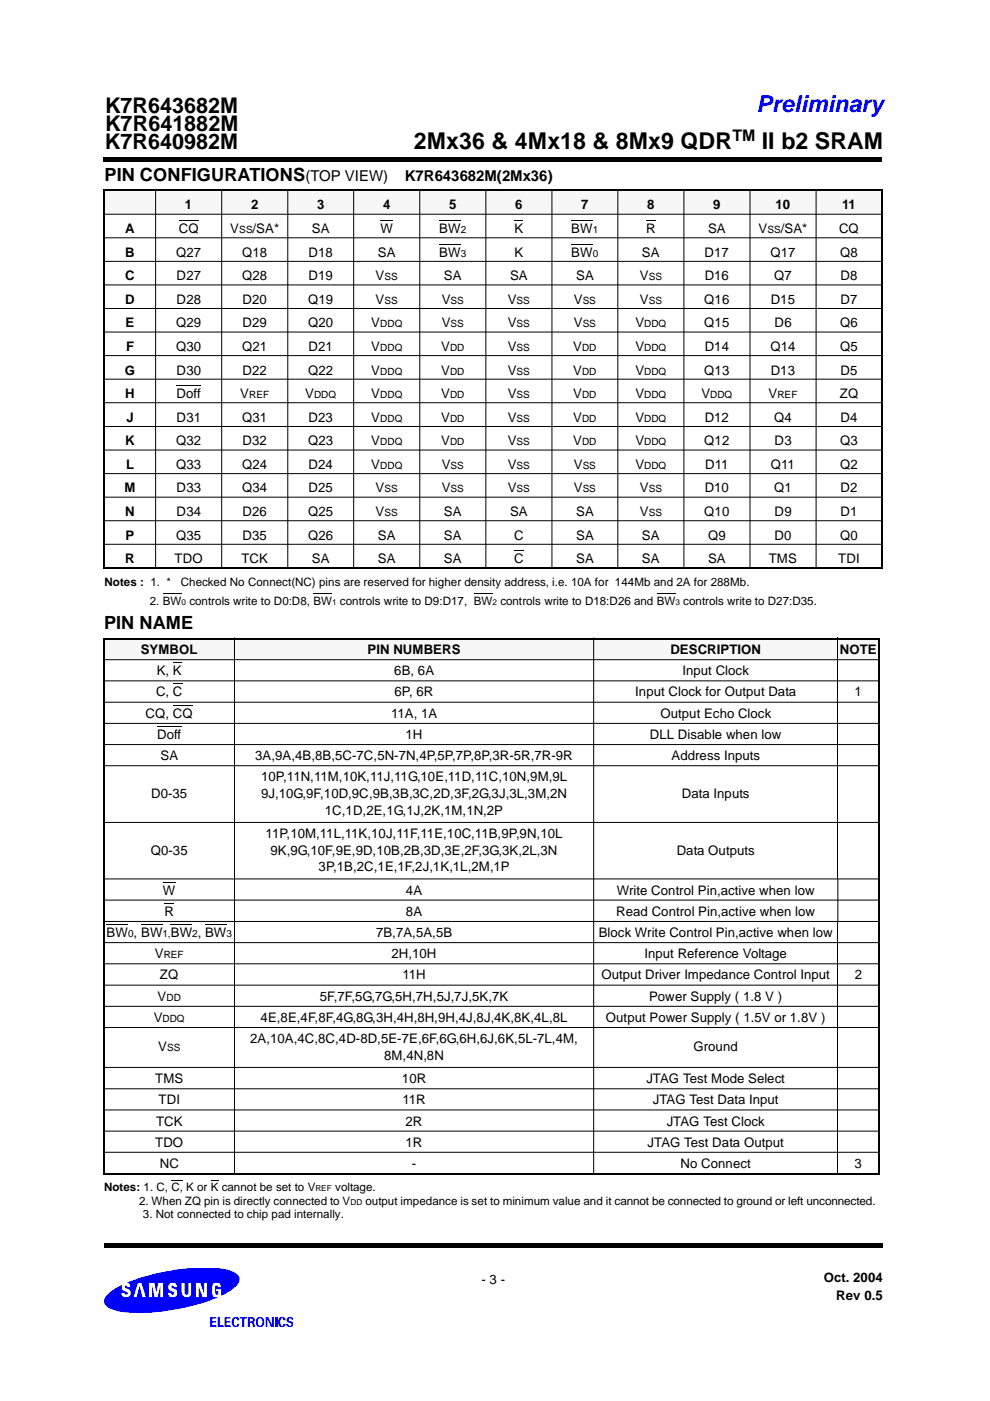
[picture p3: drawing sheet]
<svg xmlns="http://www.w3.org/2000/svg" width="210mm" height="297mm" viewBox="0 0 210 297" stroke-linecap="round" stroke-linejoin="round" font-family="sans-serif">
<g fill="none" stroke="#fff" stroke-width=".21">
<path d="M22 19.4v2.8M187 19.4v2.8M22 25.8v5.6M22.1 36.9h2.8M24.8 34.1h-2.8v229.4h2.8M26.9 36.8v2.8M28.4 34.1h5.6M28.4 36.9h5.6M37.1 36.8v2.8M37.5 34.1h5.7M37.6 36.9h5.6M46.7 34.1h5.6"/>
<path d="M46.8 36.9h5.5M55.9 34.1h5.6M55.9 36.9h5.6M65 34.1h5.7M65 36.9h5.6M74.2 34.1h5.6M74.2 36.9h5.6M83.4 34.1h5.6M83.4 36.9h5.6M92.5 34.1h5.6M92.5 36.9h5.6M101.1 34.4v2.8"/>
<path d="M101.7 36.9h5.5M101.7 34.1h5.6M104.5 34.4v2.8M107.8 34.4v2.8M110.8 36.9h5.6M110.8 34.1h5.7M120 36.9h5.6M120 34.1h5.7M129.1 36.9h5.6M129.2 34.1h5.6M138.3 36.9h5.6M138.4 34.1h5.6"/>
<path d="M147.4 36.9h5.6M147.5 34.1h5.6M156.6 36.9h5.6M156.7 34.1h5.6M165.7 36.9h5.6M165.8 34.1h5.7M174.9 36.9h5.6M175 34.1h5.7M184 36.9h2.9M184.2 34.1h2.8v94.6M187 25.8v5.7M26.9 43.3v5.6"/>
<path d="M26.9 52.6v5.7M37.1 43.3v5.6M37.1 52.6v5.7M101.1 40.7v5.6M101.1 49.9v5.6M101.1 59.1v5.5M104.5 40.7v5.6M104.5 49.9v5.6M104.5 59.1v5.5M107.8 40.7v5.6M107.8 49.9v5.6M107.8 59.1v5.5"/>
<path d="M26.9 61.9v5.7M26.9 71.2v5.7M37.1 61.9v5.7M37.1 71.2v5.7M101.1 68.2v5.6M101.1 77.4v5.6M104.5 68.2v5.6M104.5 77.4v5.6M107.8 68.2v5.6M107.8 77.4v5.6M26.9 80.5v5.7M26.9 89.8v5.7"/>
<path d="M26.9 99.1v5.7M37.1 80.5v5.7M37.1 89.8v5.7M37.1 99.1v5.7M101.1 86.5v5.7M101.1 95.7v5.6M104.5 86.5v5.7M104.5 95.7v5.6M107.8 86.5v5.7M107.8 95.7v5.6M26.9 108.4v5.7M26.9 117.7v5.7"/>
<path d="M37.1 108.4v5.7M37.1 117.7v5.7M101.1 104.9v5.6M101.1 114v5.6M104.5 104.9v5.6M104.5 114v5.6M107.8 104.9v5.6M107.8 114v5.6M26.9 127v5.7M26.9 136.4v5.6M37.1 127v5.7M37.1 136.4v5.6"/>
<path d="M101.1 123.2v5.6M101.1 132.4v5.6M104.5 123.2v5.6M104.5 132.4v5.6M107.8 123.2v5.6M107.8 132.4v5.6M187 128.9v9M187 138.3v8.7M26.9 145.6v5.7M26.9 154.9v5.8M37.1 145.6v5.7M37.1 154.9v5.8"/>
<path d="M101.1 141.5v5.6M101.1 150.7v5.6M101.1 159.9v5.5M104.5 141.5v5.6M104.5 150.7v5.6M104.5 159.9v5.5M107.8 141.5v5.6M107.8 150.7v5.6M107.8 159.9v5.5M187 147.7v8.5M187 157.1v8.3M26.9 164.3v5.7"/>
<path d="M26.9 173.6v5.7M37.1 164.3v5.7M37.1 173.6v5.7M101.1 169v5.6M101.1 178.2v5.6M104.5 169v5.6M104.5 178.2v5.6M107.8 169v5.6M107.8 178.2v5.6M187 166.5v8.1M187 175.8v7.9M26.9 182.9v5.7"/>
<path d="M26.9 192.2v5.7M37.1 182.9v5.7M37.1 192.2v5.7M101.1 187.3v5.7M101.1 196.5v5.6M104.5 187.3v5.7M104.5 196.5v5.6M107.8 187.3v5.7M107.8 196.5v5.6M187 185.2v7.7M187 194.6v7.5M26.9 201.5v5.7"/>
<path d="M26.9 210.8v5.7M37.1 201.5v5.7M37.1 210.8v5.7M101.1 205.7v5.6M101.1 214.8v5.6M104.5 205.7v5.6M104.5 214.8v5.6M107.8 205.7v5.6M107.8 214.8v5.6M187 204v7.3M187 213.3v7.1M26.9 220.1v5.7"/>
<path d="M26.9 229.4v5.7M26.9 238.7v5.7M37.1 220.1v5.7M37.1 229.4v5.7M37.1 238.7v5.7M101.1 224v5.6M101.1 233.2v5.6M104.5 224v5.6M104.5 233.2v5.6M107.8 224v5.6M107.8 233.2v5.6M187 222.7v6.9"/>
<path d="M187 232.1v6.7M26.9 248v5.7M26.9 257.3v2.8M37.1 248v5.7M37.1 257.3v2.8M101.1 242.3v5.6M101.1 251.5v5.6M104.5 242.3v5.6M104.5 251.5v5.6M107.8 242.3v5.6M107.8 251.5v5.6M187 241.4v6.6"/>
<path d="M187 250.8v6.3M22 265.8v5.6M22 275v5.7M22 260.5h2.8M28.4 263.5h5.6M28.4 260.5h5.6M37.5 263.5h5.7M37.6 260.5h5.6M46.7 263.5h5.6M46.7 260.5h5.6M55.9 263.5h5.6M55.9 260.5h5.6"/>
<path d="M65 263.5h5.7M65 260.5h5.6M74.2 263.5h5.6M74.2 260.5h5.6M83.4 263.5h5.6M83.4 260.5h5.6M92.5 263.5h5.6M92.6 260.5h5.5M101.1 260.6v2.8M101.7 263.5h5.6M101.7 260.5h5.6M104.5 260.6v2.8"/>
<path d="M107.8 260.6v2.8M110.8 263.5h5.7M110.9 260.5h5.6M120 263.5h5.7M120 260.5h5.6M129.2 263.5h5.6M129.2 260.5h5.6M138.4 263.5h5.6M138.4 260.5h5.5M147.5 263.5h5.6M147.5 260.5h5.6M156.7 263.5h5.6"/>
<path d="M156.7 260.5h5.6M165.8 263.5h5.7M165.8 260.5h5.7M175 263.5h5.7M175 260.5h5.6M184.2 263.5h2.8M184.2 260.5h2.8M187 260.2v5.7M187 269.6v5.7M187 278.9v2.9M22 284.2v2.9"/>
</g>
<path d="M22 33.3h.5v1.1h-.5zM22.5 33.3h164v1.1h-164zM186.5 33.3h.5v1.1h-.5zM22.1 263.4h.5v1.1h-.5zM22.6 263.4h164v1.1h-164zM186.6 263.4h.5v1.1h-.5z" fill="#000"/>
<path d="M22 268.9h40.1v12.4h-40.1z" fill="#fff"/>
<g fill="#00f">
<path d="M22.7 274.5a1.58 1.58 0 0 0 .2 2.7 16.1 16.1 0 0 0 8 1.1l4.1-.3a43.3 43.3 0 0 0 11.2-3h-.6a.74 .74 0 0 1-.6-.8v-1.3a.95 .95 0 0 1 .9-1 .95 .95 0 0 1 1 1h-.6a.34 .34 0 0 0-.3-.3 .34 .34 0 0 0-.4 .2l.1 1.6 .1 .1 .5-.1v-.7h-.5v-.4h1.1v1.4a7.4 7.4 0 0 0 3.8-3 1.76 1.76 0 0 0-1.7-2.2 10.4 10.4 0 0 0-4.6-.7 41.1 41.1 0 0 0-10 .9l-3.8 .9-3.8 1.4h.2a.71 .71 0 0 1 .6 .9h-.6l-.1-.3a.28 .28 0 0 0-.3 0 .28 .28 0 0 0-.1 .4l.2 .2a.97 .97 0 0 1 1 1 .97 .97 0 0 1-1 .9 .97 .97 0 0 1-.9-1h.6l.1 .3 .4 .1 .2-.1-.2-.5a1 1 0 0 1-1-.4 1 1 0 0 1 0-1.1l-2.1 1.2zM29.2 272h.8l.9 3h-.7l-.6-2.4-.6 2.4h-.7zM31.6 272h1.1l.4 2 .4-2h1.1v3h-.6v-2.5l-.6 2.5h-.6l-.6-2.5v2.5h-.6zM36 272.1a1.01 1.01 0 0 1 1.5 .8h-.6l-.2-.3a.26 .26 0 0 0-.3 0 .26 .26 0 0 0 0 .4l.2 .2a.98 .98 0 0 1 1 1.2 .98 .98 0 0 1-1.5 .6l-.3-.3-.2-.6h.6l.3 .4h.2l.2-.1v-.3l-.2-.2a1 1 0 0 1-1-.7 1 1 0 0 1 .3-1.1zM38.5 272h.6v2.2l.4 .3 .4-.2 .1-2.3h.6v1.9a1.04 1.04 0 0 1-1.1 1.2 1.04 1.04 0 0 1-1-1.2zM41.5 272h1l.8 2.3v-2.3h.6v3h-1l-.8-2.2v2.2h-.6zM44.5 279.3h1.4v.3h-.9v.5h.8v.3h-.8v.6h.9v.3h-1.4z" fill-rule="evenodd"/>
<path d="M46.2 279.3h.4v1.7h.8v.3h-1.2z" fill-rule="evenodd"/>
<path d="M47.6 279.3h1.3v.3h-.9v.5h.8v.3h-.8v.6h.9v.3h-1.3z" fill-rule="evenodd"/>
<path d="M49.3 279.5l.3-.2 .7-.1 .3 .3 .1 .5h-.4v-.3a.37 .37 0 0 0-.4-.1 .37 .37 0 0 0-.3 .4v.5a.38 .38 0 0 0 .3 .6 .38 .38 0 0 0 .4-.4h.4a.81 .81 0 0 1-.9 .7 .81 .81 0 0 1-.7-.9z" fill-rule="evenodd"/>
<path d="M50.8 279.3h1.5v.3h-.5v1.7h-.4v-1.7h-.6z" fill-rule="evenodd"/>
<path d="M52.6 279.3h1a.54 .54 0 0 1 .4 .5 .54 .54 0 0 1-.4 .5 .71 .71 0 0 1 .4 .9l.1 .1h-.5l-.1-.8h-.6v.8h-.3zM52.9 279.6v.6h.5l.2-.2-.2-.4z" fill-rule="evenodd"/>
<path d="M54.5 279.4a.96 .96 0 0 1 1.2 0 .96 .96 0 0 1 .3 1.1 .94 .94 0 0 1-1.2 .8 .94 .94 0 0 1-.5-1.4zM54.8 279.7a.93 .93 0 0 0 .3 1.4 .91 .91 0 0 0 .2-1.6z" fill-rule="evenodd"/>
<path d="M56.3 279.3h.6l.7 1.6v-1.6h.5v2h-.6l-.8-1.7v1.7h-.4z" fill-rule="evenodd"/>
<path d="M58.3 279.3h.5v2h-.5z" fill-rule="evenodd"/>
<path d="M59.2 279.4a.81 .81 0 0 1 1.4 .3v.3h-.4a.38 .38 0 0 0-.5-.4 .38 .38 0 0 0-.2 .5 .81 .81 0 0 0 .3 1l.4-.4h.4a.83 .83 0 0 1-1.1 .7 .83 .83 0 0 1-.6-1.1z" fill-rule="evenodd"/>
<path d="M60.8 279.6l.5-.4h.5l.2 .2 .1 .4h-.3l-.2-.3-.3 .1a.41 .41 0 0 0 0 .5 .41 .41 0 0 0 .5 .1h.1a.72 .72 0 0 1-.2 1.2 .72 .72 0 0 1-1-.7h.4v.2a.37 .37 0 0 0 .5 .2 .37 .37 0 0 0 .2-.4l-.4-.2a.65 .65 0 0 1-.6-.9z" fill-rule="evenodd"/>
</g>
<path d="M34.5 125.9h4M66.4 125.9h4M100.5 125.9h3.9M139.2 125.9h4" fill="none" stroke="#000" stroke-width=".21"/>
<g fill="#f7f7f7">
<path d="M22.2 40.4h10.8v5h-10.8z"/>
<path d="M33 40.4h14v5h-14z"/>
<path d="M47 40.4h14v5h-14z"/>
<path d="M61 40.4h14v5h-14z"/>
<path d="M75 40.4h14v5h-14z"/>
<path d="M89 40.4h14v5h-14z"/>
<path d="M103 40.4h14v5h-14z"/>
<path d="M117 40.4h14v5h-14z"/>
<path d="M131 40.4h14v5h-14z"/>
<path d="M145 40.4h14v5h-14z"/>
<path d="M159 40.4h14v5h-14z"/>
<path d="M173 40.4h14v5h-14z"/>
</g>
<g fill="none" stroke="#000" stroke-width=".21">
<path d="M22 45.4h165.2M22 50.4h165.2M22 55.4h165.2M33 40.2v80.4M37.9 46.8h4.2M47 40.2v80.4M61 40.2v80.4M75 40.2v80.4M80.7 46.8h2.6M89 40.2v80.4M93.1 46.8h4.6M93.1 51.8h4.6"/>
<path d="M103 40.2v80.4M117 40.2v80.4M121.1 46.8h4.6M121.1 51.8h4.6M131 40.2v80.4M137 46.8h2M145 40.2v80.4M159 40.2v80.4M173 40.2v80.4M22 60.4h165.2M22 65.4h165.2M22 70.4h165.2"/>
<path d="M22 75.4h165.2M22 80.4h165.2M22 85.4h165.2M22 90.4h165.2M22 95.4h165.2M37.4 81.8h5.2M22 100.4h165.2M22 105.4h165.2M22 110.4h165.2M22 115.4h165.2M109 116.8h2M36.3 250.3h2.5"/>
</g>
<path d="M109.1 46.7h1.9v.2h-1.9zM44.7 250.2h1.6v.2h-1.6z" fill="#000"/>
<path d="M22 40.4h165.2M22.2 40.6v79.6M187 40.6v79.6M22 120.4h165.2" fill="none" stroke="#000" stroke-width=".34"/>
<g fill="#f7f7f7">
<path d="M22.1 135.4h27.6v4.5h-27.6z"/>
<path d="M49.7 135.4h76.2v4.5h-76.2z"/>
<path d="M125.9 135.4h51.7v4.5h-51.7z"/>
<path d="M177.6 135.4h8.7v4.5h-8.7z"/>
</g>
<path d="M36.7 140.4h1.9v.2h-1.9z" fill="#000"/>
<g fill="none" stroke="#000" stroke-width=".21">
<path d="M21.9 139.9h164.6M49.7 135.2v113.8M125.9 135.2v113.8M177.6 135.2v113.8M21.9 144.4h164.6M21.9 148.9h164.6M21.9 153.4h164.6M21.9 157.9h164.6M33.3 154h5.2M36.7 145h2M36.7 149.5h4.2M21.9 162.3h164.6"/>
<path d="M21.9 174.4h164.6M21.9 186.4h164.6M21.9 190.8h164.6M21.9 195.4h164.6M21.9 199.9h164.6M22.6 196h4.6M29.9 196h4.5M34.6 187h2.6M34.9 191.5h2M36.2 196h4.5M43.5 196h4.5M21.9 204.3h164.6"/>
<path d="M21.9 208.9h164.6M21.9 213.4h164.6M21.9 217.8h164.6M21.9 226.3h164.6M21.9 230.8h164.6M21.9 235.3h164.6M21.9 239.8h164.6M21.9 244.3h164.6"/>
</g>
<path d="M21.9 135.4h164.6M22.1 135.6v113.1M186.3 135.6v113.1M21.9 248.8h164.6" fill="none" stroke="#000" stroke-width=".34"/>
<text font-size="4.9" fill="#00f" x="160.4" y="23.8">Preliminary</text>
<g font-size="4.9">
<text x="87.8" y="31.7">2Mx36 &amp; 4Mx18 &amp; 8Mx9 QDR</text>
<text x="161.5" y="31.7">II b2 SRAM</text>
</g>
<g font-size="4.6">
<text x="22.3" y="23.9">K7R643682M</text>
<text x="22.3" y="27.8">K7R641882M</text>
<text x="22.2" y="31.5">K7R640982M</text>
</g>
<g font-size="3.9">
<text x="22.2" y="38.4">PIN CONFIGURATIONS</text>
<text x="22.1" y="133.3">PIN NAME</text>
</g>
<text font-size="3.4" x="155.3" y="30">TM</text>
<g font-size="3.2">
<text x="64.7" y="38.4">(TOP VIEW)</text>
<text x="85.8" y="38.4">K7R643682M(2Mx36)</text>
</g>
<g font-size="2.8">
<text x="39.2" y="44.4">1</text>
<text x="53.2" y="44.4">2</text>
<text x="67.2" y="44.4">3</text>
<text x="81.2" y="44.4">4</text>
<text x="95.2" y="44.4">5</text>
<text x="109.2" y="44.4">6</text>
<text x="123.2" y="44.4">7</text>
<text x="137.2" y="44.4">8</text>
<text x="151.2" y="44.4">9</text>
<text x="164.4" y="44.4">10</text>
<text x="178.5" y="44.4">11</text>
<text x="26.6" y="49.4">A</text>
<text x="37.9" y="49.4">CQ</text>
<text x="48.8" y="49.4">V</text>
<text x="53.5" y="49.4">/SA*</text>
<text x="66.1" y="49.4">SA</text>
<text x="80.7" y="49.4">W</text>
<text x="93.1" y="49.4">BW</text>
<text x="109.1" y="49.4">K</text>
<text x="121.1" y="49.4">BW</text>
<text x="137" y="49.4">R</text>
<text x="150.1" y="49.4">SA</text>
<text x="160.8" y="49.4">V</text>
<text x="165.5" y="49.4">/SA*</text>
<text x="177.9" y="49.4">CQ</text>
<text x="26.6" y="59.4">C</text>
<text x="26.6" y="54.4">B</text>
<text x="37.4" y="54.4">Q27</text>
<text x="37.4" y="59.4">D27</text>
<text x="51.3" y="59.4">Q28</text>
<text x="51.3" y="54.4">Q18</text>
<text x="65.4" y="59.4">D19</text>
<text x="65.4" y="54.4">D18</text>
<text x="79.6" y="59.4">V</text>
<text x="80.1" y="54.4">SA</text>
<text x="93.1" y="54.4">BW</text>
<text x="94.1" y="59.4">SA</text>
<text x="108.1" y="59.4">SA</text>
<text x="109.1" y="54.4">K</text>
<text x="121.1" y="54.4">BW</text>
<text x="122.1" y="59.4">SA</text>
<text x="135.7" y="59.4">V</text>
<text x="136.1" y="54.4">SA</text>
<text x="149.4" y="54.4">D17</text>
<text x="149.4" y="59.4">D16</text>
<text x="163.3" y="54.4">Q17</text>
<text x="164.1" y="59.4">Q7</text>
<text x="178.1" y="54.4">Q8</text>
<text x="178.2" y="59.4">D8</text>
<text x="26.6" y="64.4">D</text>
<text x="37.4" y="64.4">D28</text>
<text x="51.4" y="64.4">D20</text>
<text x="65.3" y="64.4">Q19</text>
<text x="79.6" y="64.4">V</text>
<text x="93.7" y="64.4">V</text>
<text x="107.7" y="64.4">V</text>
<text x="121.6" y="64.4">V</text>
<text x="135.7" y="64.4">V</text>
<text x="149.3" y="64.4">Q16</text>
<text x="163.4" y="64.4">D15</text>
<text x="178.2" y="64.4">D7</text>
<text x="26.6" y="69.4">E</text>
<text x="37.4" y="69.4">Q29</text>
<text x="51.4" y="69.4">D29</text>
<text x="65.3" y="69.4">Q20</text>
<text x="78.7" y="69.4">V</text>
<text x="93.7" y="69.4">V</text>
<text x="107.7" y="69.4">V</text>
<text x="121.6" y="69.4">V</text>
<text x="134.7" y="69.4">V</text>
<text x="149.3" y="69.4">Q15</text>
<text x="164.2" y="69.4">D6</text>
<text x="178.1" y="69.4">Q6</text>
<text x="26.7" y="74.4">F</text>
<text x="37.4" y="74.4">Q30</text>
<text x="51.3" y="74.4">Q21</text>
<text x="65.4" y="74.4">D21</text>
<text x="78.7" y="74.4">V</text>
<text x="93.5" y="74.4">V</text>
<text x="107.7" y="74.4">V</text>
<text x="121.6" y="74.4">V</text>
<text x="134.7" y="74.4">V</text>
<text x="149.4" y="74.4">D14</text>
<text x="163.3" y="74.4">Q14</text>
<text x="178.1" y="74.4">Q5</text>
<text x="26.5" y="79.4">G</text>
<text x="37.4" y="79.4">D30</text>
<text x="51.4" y="79.4">D22</text>
<text x="65.3" y="79.4">Q22</text>
<text x="78.7" y="79.4">V</text>
<text x="93.5" y="79.4">V</text>
<text x="107.7" y="79.4">V</text>
<text x="121.6" y="79.4">V</text>
<text x="134.7" y="79.4">V</text>
<text x="149.3" y="79.4">Q13</text>
<text x="163.4" y="79.4">D13</text>
<text x="178.2" y="79.4">D5</text>
<text x="26.6" y="84.4">H</text>
<text x="26.8" y="89.4">J</text>
<text x="37.4" y="89.4">D31</text>
<text x="37.4" y="84.4">Doff</text>
<text x="50.9" y="84.4">V</text>
<text x="51.3" y="89.4">Q31</text>
<text x="64.7" y="84.4">V</text>
<text x="65.4" y="89.4">D23</text>
<text x="78.7" y="89.4">V</text>
<text x="78.7" y="84.4">V</text>
<text x="93.5" y="84.4">V</text>
<text x="93.5" y="89.4">V</text>
<text x="107.7" y="84.4">V</text>
<text x="107.7" y="89.4">V</text>
<text x="121.6" y="84.4">V</text>
<text x="121.6" y="89.4">V</text>
<text x="134.7" y="84.4">V</text>
<text x="134.7" y="89.4">V</text>
<text x="148.7" y="84.4">V</text>
<text x="149.4" y="89.4">D12</text>
<text x="163" y="84.4">V</text>
<text x="164.1" y="89.4">Q4</text>
<text x="178.1" y="84.4">ZQ</text>
<text x="178.2" y="89.4">D4</text>
<text x="26.6" y="94.4">K</text>
<text x="37.4" y="94.4">Q32</text>
<text x="51.4" y="94.4">D32</text>
<text x="65.3" y="94.4">Q23</text>
<text x="78.7" y="94.4">V</text>
<text x="93.5" y="94.4">V</text>
<text x="107.7" y="94.4">V</text>
<text x="121.6" y="94.4">V</text>
<text x="134.7" y="94.4">V</text>
<text x="149.3" y="94.4">Q12</text>
<text x="164.2" y="94.4">D3</text>
<text x="178.1" y="94.4">Q3</text>
<text x="26.7" y="99.4">L</text>
<text x="37.4" y="99.4">Q33</text>
<text x="51.3" y="99.4">Q24</text>
<text x="65.4" y="99.4">D24</text>
<text x="78.7" y="99.4">V</text>
<text x="93.7" y="99.4">V</text>
<text x="107.7" y="99.4">V</text>
<text x="121.6" y="99.4">V</text>
<text x="134.7" y="99.4">V</text>
<text x="149.5" y="99.4">D11</text>
<text x="163.5" y="99.4">Q11</text>
<text x="178.1" y="99.4">Q2</text>
<text x="26.4" y="104.4">M</text>
<text x="37.4" y="104.4">D33</text>
<text x="51.3" y="104.4">Q34</text>
<text x="65.4" y="104.4">D25</text>
<text x="79.6" y="104.4">V</text>
<text x="93.7" y="104.4">V</text>
<text x="107.7" y="104.4">V</text>
<text x="121.6" y="104.4">V</text>
<text x="135.7" y="104.4">V</text>
<text x="149.4" y="104.4">D10</text>
<text x="164.1" y="104.4">Q1</text>
<text x="178.2" y="104.4">D2</text>
<text x="26.6" y="109.4">N</text>
<text x="37.4" y="109.4">D34</text>
<text x="51.4" y="109.4">D26</text>
<text x="65.3" y="109.4">Q25</text>
<text x="79.6" y="109.4">V</text>
<text x="94.1" y="109.4">SA</text>
<text x="108.1" y="109.4">SA</text>
<text x="122.1" y="109.4">SA</text>
<text x="135.7" y="109.4">V</text>
<text x="149.3" y="109.4">Q10</text>
<text x="164.2" y="109.4">D9</text>
<text x="178.2" y="109.4">D1</text>
<text x="26.6" y="119.4">R</text>
<text x="26.6" y="114.4">P</text>
<text x="37" y="119.4">TDO</text>
<text x="37.4" y="114.4">Q35</text>
<text x="51.2" y="119.4">TCK</text>
<text x="51.4" y="114.4">D35</text>
<text x="65.3" y="114.4">Q26</text>
<text x="66.1" y="119.4">SA</text>
<text x="80.1" y="119.4">SA</text>
<text x="80.1" y="114.4">SA</text>
<text x="94.1" y="119.4">SA</text>
<text x="94.1" y="114.4">SA</text>
<text x="109" y="119.4">C</text>
<text x="109" y="114.4">C</text>
<text x="122.1" y="119.4">SA</text>
<text x="122.1" y="114.4">SA</text>
<text x="136.1" y="114.4">SA</text>
<text x="136.1" y="119.4">SA</text>
<text x="150.1" y="114.4">Q9</text>
<text x="150.1" y="119.4">SA</text>
<text x="163" y="119.4">TMS</text>
<text x="164.2" y="114.4">D0</text>
<text x="177.7" y="119.4">TDI</text>
<text x="178.1" y="114.4">Q0</text>
<text x="29.9" y="138.6">SYMBOL</text>
<text x="33.2" y="143.2">K, K</text>
<text x="77.9" y="138.6">PIN NUMBERS</text>
<text x="83.6" y="143.2">6B, 6A</text>
<text x="142.1" y="138.6">DESCRIPTION</text>
<text x="144.7" y="143.2">Input Clock</text>
<text x="178.1" y="138.6">NOTE</text>
<text x="33.1" y="147.7">C, C</text>
<text x="83.7" y="147.7">6P, 6R</text>
<text x="134.7" y="147.7">Input Clock for Output Data</text>
<text x="181.2" y="147.7">1</text>
<text x="30.9" y="152.1">CQ, CQ</text>
<text x="82.9" y="152.1">11A, 1A</text>
<text x="140" y="152.1">Output Echo Clock</text>
<text x="33.3" y="156.7">Doff</text>
<text x="34" y="161.2">SA</text>
<text x="54.1" y="161.2">3A,9A,4B,8B,5C-7C,5N-7N,4P,5P,7P,8P,3R-5R,7R-9R</text>
<text x="86" y="156.7">1H</text>
<text x="137.8" y="156.7">DLL Disable when low</text>
<text x="142.4" y="161.2">Address Inputs</text>
<text x="55.4" y="165.7">10P,11N,11M,10K,11J,11G,10E,11D,11C,10N,9M,9L</text>
<text x="32.1" y="169.2">D0-35</text>
<text x="55.3" y="169.2">9J,10G,9F,10D,9C,9B,3B,3C,2D,3F,2G,3J,3L,3M,2N</text>
<text x="68.9" y="172.7">1C,1D,2E,1G,1J,2K,1M,1N,2P</text>
<text x="144.6" y="169.2">Data Inputs</text>
<text x="56.3" y="177.7">11P,10M,11L,11K,10J,11F,11E,10C,11B,9P,9N,10L</text>
<text x="32" y="181.2">Q0-35</text>
<text x="57.4" y="181.2">9K,9G,10F,9E,9D,10B,2B,3D,3E,2F,3G,3K,2L,3N</text>
<text x="67.5" y="184.7">3P,1B,2C,1E,1F,2J,1K,1L,2M,1P</text>
<text x="143.5" y="181.2">Data Outputs</text>
<text x="34.6" y="189.7">W</text>
<text x="86.1" y="189.7">4A</text>
<text x="130.8" y="189.7">Write Control Pin,active when low</text>
<text x="34.9" y="194.1">R</text>
<text x="86.1" y="194.1">8A</text>
<text x="130.7" y="194.1">Read Control Pin,active when low</text>
<text x="22.6" y="198.7">BW , BW BW , BW</text>
<text x="32.8" y="203.2">V</text>
<text x="79.7" y="198.7">7B,7A,5A,5B</text>
<text x="83" y="203.2">2H,10H</text>
<text x="127" y="198.7">Block Write Control Pin,active when low</text>
<text x="136.6" y="203.2">Input Reference Voltage</text>
<text x="33.9" y="207.6">ZQ</text>
<text x="85.3" y="207.6">11H</text>
<text x="127.5" y="207.6">Output Driver Impedance Control Input</text>
<text x="181.2" y="207.6">2</text>
<text x="33.4" y="212.1">V</text>
<text x="67.8" y="212.1">5F,7F,5G,7G,5H,7H,5J,7J,5K,7K</text>
<text x="137.6" y="212.1">Power Supply ( 1.8 V )</text>
<text x="32.6" y="216.7">V</text>
<text x="53.1" y="221.1">2A,10A,4C,8C,4D-8D,5E-7E,6F,6G,6H,6J,6K,5L-7L,4M,</text>
<text x="55.3" y="216.7">4E,8E,4F,8F,4G,8G,3H,4H,8H,9H,4J,8J,4K,8K,4L,8L</text>
<text x="128.5" y="216.7">Output Power Supply ( 1.5V or 1.8V )</text>
<text x="33.5" y="222.9">V</text>
<text x="81.5" y="224.7">8M,4N,8N</text>
<text x="147" y="222.9">Ground</text>
<text x="32.9" y="229.6">TMS</text>
<text x="85.2" y="229.6">10R</text>
<text x="137" y="229.6">JTAG Test Mode Select</text>
<text x="33.1" y="238.6">TCK</text>
<text x="33.6" y="234.1">TDI</text>
<text x="85.3" y="234.1">11R</text>
<text x="86" y="238.6">2R</text>
<text x="138.4" y="234.1">JTAG Test Data Input</text>
<text x="141.4" y="238.6">JTAG Test Clock</text>
<text x="32.9" y="243.1">TDO</text>
<text x="86" y="243.1">1R</text>
<text x="137.3" y="243.1">JTAG Test Data Output</text>
<text x="33.9" y="247.6">NC</text>
<text x="87.3" y="247.6">-</text>
<text x="144.3" y="247.6">No Connect</text>
<text x="181.2" y="247.6">3</text>
<text x="102.1" y="272.2">- 3 -</text>
<text x="174.6" y="271.8">Oct. 2004</text>
<text x="177.3" y="275.7">Rev 0.5</text>
</g>
<g font-size="2.5">
<text x="22.2" y="124.2">Notes : 1. *</text>
<text x="38.3" y="124.2">Checked No Connect(NC) pins are reserved for higher density address, i.e. 10A for 144Mb and 2A for 288Mb.</text>
<text x="31.8" y="128.2">2. BW controls write to D0:D8, BW controls write to D9:D17, BW</text>
<text x="106.1" y="128.2">controls write to D18:D26 and BW controls write to D27:D35.</text>
<text x="22.1" y="252.6">Notes: 1. C, C, K or K cannot be set to V</text>
<text x="29.5" y="255.4">2. When ZQ pin is directly connected to V</text>
<text x="71.1" y="252.6">voltage.</text>
<text x="77.5" y="255.4">output impedance is set to minimum value and it cannot be connected to ground or left unconnected.</text>
<text x="30.3" y="258.2">3. Not connected to chip pad internally.</text>
</g>
<g font-size="2.1">
<text x="50.7" y="49.4">SS</text>
<text x="97.7" y="49.4">2</text>
<text x="125.7" y="49.4">1</text>
<text x="162.7" y="49.4">SS</text>
<text x="81.5" y="59.4">SS</text>
<text x="97.7" y="54.4">3</text>
<text x="125.7" y="54.4">0</text>
<text x="137.6" y="59.4">SS</text>
<text x="81.5" y="64.4">SS</text>
<text x="95.5" y="64.4">SS</text>
<text x="109.5" y="64.4">SS</text>
<text x="123.5" y="64.4">SS</text>
<text x="137.6" y="64.4">SS</text>
<text x="80.6" y="69.4">DDQ</text>
<text x="95.5" y="69.4">SS</text>
<text x="109.5" y="69.4">SS</text>
<text x="123.5" y="69.4">SS</text>
<text x="136.6" y="69.4">DDQ</text>
<text x="80.6" y="74.4">DDQ</text>
<text x="95.4" y="74.4">DD</text>
<text x="109.5" y="74.4">SS</text>
<text x="123.4" y="74.4">DD</text>
<text x="136.6" y="74.4">DDQ</text>
<text x="80.6" y="79.4">DDQ</text>
<text x="95.4" y="79.4">DD</text>
<text x="109.5" y="79.4">SS</text>
<text x="123.4" y="79.4">DD</text>
<text x="136.6" y="79.4">DDQ</text>
<text x="52.8" y="84.4">REF</text>
<text x="66.6" y="84.4">DDQ</text>
<text x="80.6" y="84.4">DDQ</text>
<text x="80.6" y="89.4">DDQ</text>
<text x="95.4" y="84.4">DD</text>
<text x="95.4" y="89.4">DD</text>
<text x="109.5" y="84.4">SS</text>
<text x="109.5" y="89.4">SS</text>
<text x="123.4" y="84.4">DD</text>
<text x="123.4" y="89.4">DD</text>
<text x="136.6" y="84.4">DDQ</text>
<text x="136.6" y="89.4">DDQ</text>
<text x="150.6" y="84.4">DDQ</text>
<text x="164.8" y="84.4">REF</text>
<text x="80.6" y="94.4">DDQ</text>
<text x="95.4" y="94.4">DD</text>
<text x="109.5" y="94.4">SS</text>
<text x="123.4" y="94.4">DD</text>
<text x="136.6" y="94.4">DDQ</text>
<text x="80.6" y="99.4">DDQ</text>
<text x="95.5" y="99.4">SS</text>
<text x="109.5" y="99.4">SS</text>
<text x="123.5" y="99.4">SS</text>
<text x="136.6" y="99.4">DDQ</text>
<text x="81.5" y="104.4">SS</text>
<text x="95.5" y="104.4">SS</text>
<text x="109.5" y="104.4">SS</text>
<text x="123.5" y="104.4">SS</text>
<text x="137.6" y="104.4">SS</text>
<text x="81.5" y="109.4">SS</text>
<text x="137.6" y="109.4">SS</text>
<text x="27.1" y="198.7">0</text>
<text x="34.4" y="198.7">1,</text>
<text x="34.7" y="203.2">REF</text>
<text x="40.7" y="198.7">2</text>
<text x="48" y="198.7">3</text>
<text x="35.3" y="212.1">DD</text>
<text x="34.5" y="216.7">DDQ</text>
<text x="35.4" y="222.9">SS</text>
</g>
<g font-size="1.7">
<text x="38.5" y="128.2">0</text>
<text x="70.4" y="128.2">1</text>
<text x="104.4" y="128.2">2</text>
<text x="143.2" y="128.2">3</text>
<text x="66.9" y="252.6">REF</text>
<text x="74.3" y="255.4">DD</text>
</g>
</svg>
